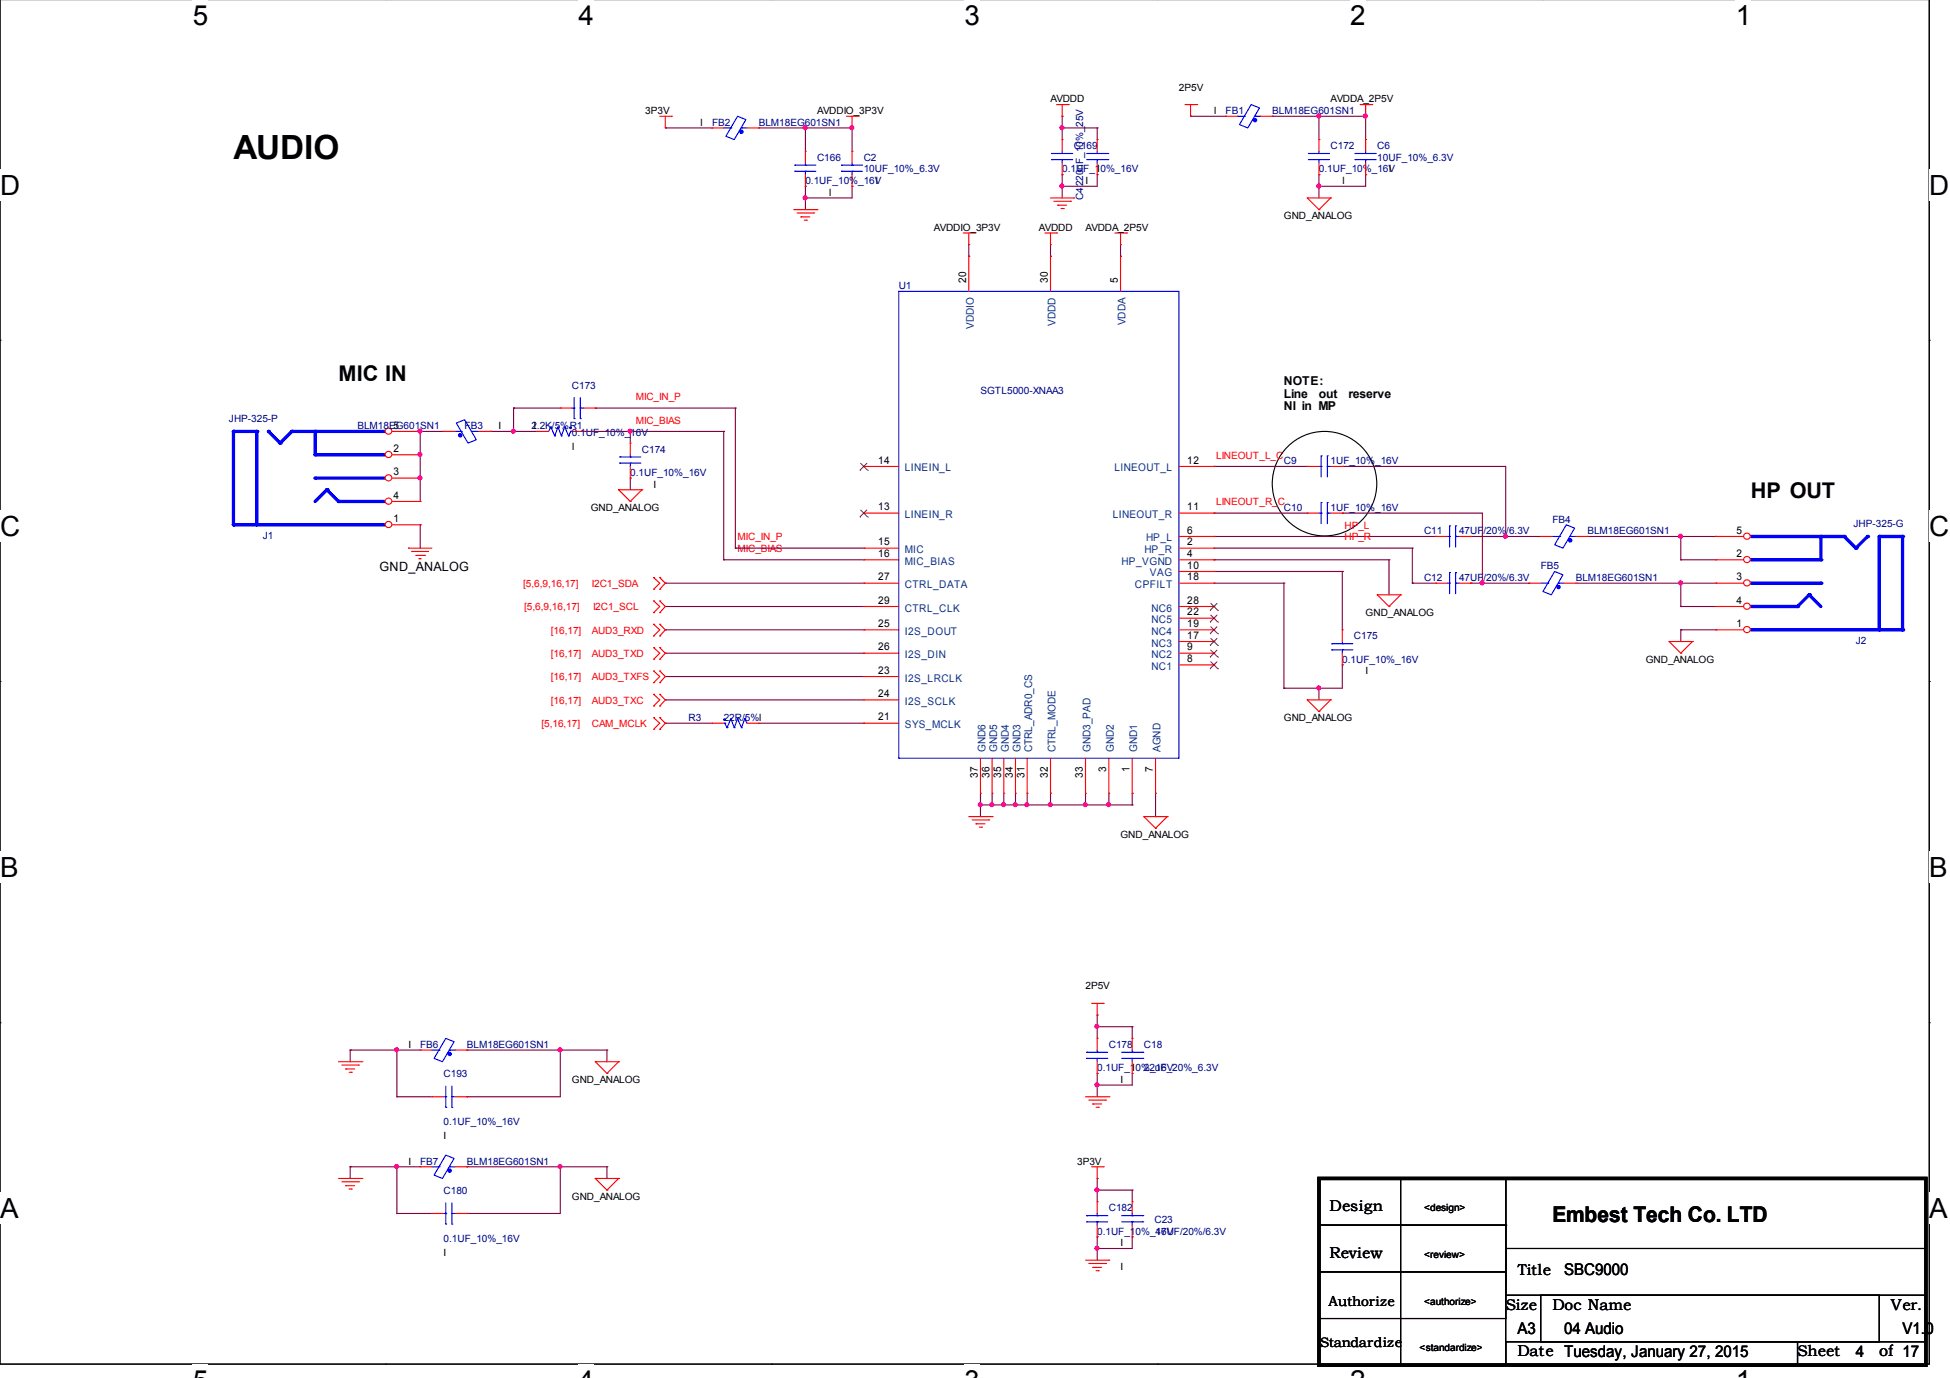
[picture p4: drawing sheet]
<svg xmlns="http://www.w3.org/2000/svg" width="297mm" height="210mm" viewBox="0 0 297 210" stroke-linecap="round" stroke-linejoin="round" font-family="sans-serif">
<path d="M0 -.1v207.9h293.9v-207.9" fill="none" stroke="#000" stroke-width=".17"/>
<g fill="#fff">
<path d="M29.4 -.1h2.3v4.8h-2.3z"/>
<path d="M29.4 207.8h2.3v2.2h-2.3z"/>
</g>
<path d="M58.8 207.8h.1" fill="none" stroke="#000" stroke-width=".17"/>
<g fill="#fff">
<path d="M88.1 -.1h2.3v4.8h-2.3z"/>
<path d="M88.1 207.8h2.3v2.2h-2.3z"/>
</g>
<path d="M117.5 207.8h.1" fill="none" stroke="#000" stroke-width=".17"/>
<g fill="#fff">
<path d="M146.9 -.1h2.3v4.8h-2.3z"/>
<path d="M146.9 207.8h2.3v2.2h-2.3z"/>
</g>
<path d="M176.3 207.8h.1" fill="none" stroke="#000" stroke-width=".17"/>
<g fill="#fff">
<path d="M205.7 -.1h2.2v4.8h-2.2z"/>
<path d="M205.7 207.8h2.2v2.2h-2.2z"/>
</g>
<path d="M235 207.8h.1" fill="none" stroke="#000" stroke-width=".17"/>
<g fill="#fff">
<path d="M264.4 -.1h2.3v4.8h-2.3z"/>
<path d="M264.4 207.8h2.3v2.2h-2.3z"/>
<path d="M0 25.8h3v4.8h-3z"/>
<path d="M293.9 25.8h2.9v4.8h-2.9z"/>
<path d="M0 77.7h3v4.8h-3z"/>
<path d="M293.9 77.7h2.9v4.8h-2.9z"/>
</g>
<path d="M0 51.8h.1M293.9 51.8h.1" fill="none" stroke="#000" stroke-width=".17"/>
<g fill="#fff">
<path d="M0 129.7h2.7v4.8h-2.7z"/>
<path d="M293.9 129.7h2.7v4.8h-2.7z"/>
</g>
<path d="M0 103.8h.1M293.9 103.8h.1" fill="none" stroke="#000" stroke-width=".17"/>
<g fill="#fff">
<path d="M0 181.7h2.7v4.8h-2.7z"/>
<path d="M293.9 181.7h2.7v4.8h-2.7z"/>
</g>
<g fill="none" stroke="#000" stroke-width=".17">
<path d="M0 155.8h.1M293.9 155.8h.1M200.9 179.5h28.5v7.1h-28.5zM213.4 179.5h16v28.5h-16zM200.9 186.6h28.5v7.1h-28.5zM200.9 193.7h28.5v7.1h-28.5zM229.4 190.2h64v7.1h-64zM229.4 186.6h.1M229.4 186.6v8.9M234.7 197.3h51.6v7.1h-51.6zM229.4 204.4h44.4v3.6h-44.4zM273.8 204.4h19.6v3.6h-19.6z"/>
<circle cx="201.8" cy="73.7" r="8"/>
</g>
<g fill="none" stroke="#800040" stroke-width=".17">
<path d="M101.3 19.5h.1M101.3 19.5h7.2M115.6 19.5h.1M115.6 19.5h14.2M122.7 19.5h.1M122.7 19.5v3.5M129.8 19.5h.1M129.8 19.5v3.5M161.8 19.5h.1M161.8 17.7h.1M161.8 17.7v3.6M161.8 19.5h5.3"/>
<path d="M167.1 19.5h.1M167.1 19.5v1.8M181.4 17.7h.1M181.4 17.7h5.3M193.8 17.7h.1M193.8 17.7h14.2M200.9 17.7h.1M200.9 17.7v3.6M208 17.7h.1M208 17.7v3.6M122.7 28.4h.1M122.7 30.2h.1"/>
<path d="M122.7 28.4v3.5M129.8 28.4h.1M129.8 28.4v1.8h-7.1M147.6 39h.1M147.6 37.3v1.7M160 39h.1M160 37.3v1.7M161.8 28.4h.1M161.8 26.6h.1M161.8 26.6v3.6M167.1 26.6h.1M167.1 26.6v1.8h-5.3"/>
<path d="M170.7 39h.1M170.7 37.3v1.7M200.9 26.6h.1M200.9 28.4h.1M200.9 26.6v3.6M208 26.6h.1M208 26.6v1.8h-7.1M64 79.9h.1M64 65.7h.1M64 72.8h.1M64 69.3h.1M64 65.7h3.6"/>
<path d="M64 65.7v10.7M64 79.9v3.6M74.7 65.7h.1M74.7 65.7h7.1M78.2 65.7h.1M78.2 62.2h.1M78.2 62.2h7.1M78.2 62.2v3.5M88.9 65.7h.1M88.9 65.7h21.3M90.7 62.2h.1M90.7 62.2h21.3"/>
<path d="M96 65.7h.1M96 72.8h.1M96 65.7v1.8M96 72.8v1.8M110.2 65.7h.1M110.2 65.7v19.6M112 62.2h.1M112 62.2v21.3M184.9 71h.1M184.9 78.2h.1M184.9 71h14.2M184.9 78.2h14.2"/>
<path d="M204.5 71h.1M204.5 78.2h.1M204.5 71h24.9v10.7M204.5 78.2h21.3v10.6M101.3 99.5h.1M101.3 92.4h.1M101.3 88.8h.1M101.3 95.9h.1M101.3 92.4h30.3M101.3 95.9h30.3M101.3 88.8h30.3M101.3 99.5h30.3"/>
<path d="M110.2 85.3h.1M110.2 85.3h21.4M112 83.5h.1M112 83.5h19.6M184.9 81.7h.1M184.9 85.3h.1M184.9 81.7h33.8M184.9 85.3h26.7M184.9 88.8h10.7M184.9 83.5h30.2M184.9 87.1h19.6M195.6 88.8h.1"/>
<path d="M195.6 88.8v16M204.5 87.1h.1M204.5 87.1v8.8M211.6 85.3h.1M211.6 85.3v5.3M215.1 83.5h.1M215.1 88.8h.1M215.1 88.8h3.6M215.1 83.5v5.3M224 81.7h.1M224 88.8h.1M224 81.7h10.7"/>
<path d="M224 88.8h8.9M225.8 88.8h.1M229.4 81.7h.1M240 88.8h21.4M241.8 81.7h19.6M256 81.7h.1M256 85.3h.1M256 92.4h.1M256 88.8h.1M256 95.9h.1M256 85.3h5.4M256 81.7v3.6"/>
<path d="M256 88.8v3.6M256 95.9v1.8M256 92.4h5.4M256 95.9h5.4M261.4 81.7h.1M101.3 110.2h.1M101.3 103.1h.1M101.3 106.6h.1M101.3 110.2h7.2M101.3 103.1h30.3M101.3 106.6h30.3M115.6 110.2h16"/>
<path d="M131.6 110.2h.1M195.6 104.8h.1M200.9 104.8h.1M200.9 104.8v1.8M204.5 101.3h.1M204.5 101.3v3.5h-8.9M149.4 122.6h.1M149.4 124.4h.1M149.4 122.6h23.1M149.4 120.8v3.6M151.1 122.6h.1M151.1 120.8v1.8"/>
<path d="M152.9 122.6h.1M152.9 120.8v1.8M154.7 122.6h.1M154.7 120.8v1.8M156.5 122.6h.1M156.5 120.8v1.8M160 122.6h.1M160 120.8h.1M160 120.8v1.8M165.4 122.6h.1M165.4 120.8v1.8M168.9 122.6h.1"/>
<path d="M168.9 120.8v1.8M172.5 120.8h.1M172.5 122.6h.1M172.5 120.8v1.8M176 124.4h.1M176 120.8v3.6M53.3 159.9h.1M53.3 159.9h10.7M53.3 159.9v1.8M60.5 159.9h.1M60.5 159.9v7.2M71.1 159.9h.1"/>
<path d="M71.1 159.9h21.4M85.3 159.9h.1M85.3 159.9v7.2h-14.2M92.5 159.9h.1M92.5 159.9v1.8M167.1 154.6h.1M167.1 156.4h.1M167.1 154.6v3.6M167.1 156.4h5.4M172.5 156.4h.1M172.5 156.4v1.8M53.3 177.7h.1"/>
<path d="M53.3 177.7h10.7M53.3 177.7v1.8M60.5 167.1h.1M60.5 177.7h.1M60.5 167.1h5.3M60.5 177.7v7.1M71.1 167.1h.1M71.1 177.7h.1M71.1 177.7h21.4M85.3 177.7h.1M85.3 177.7v7.1h-14.2M92.5 177.7h.1"/>
<path d="M92.5 177.7v1.8M167.1 163.5h.1M167.1 165.3h.1M167.1 179.5h.1M167.1 163.5v3.6M167.1 179.5v3.6M172.5 163.5h.1M172.5 163.5v1.8h-5.4M60.5 184.8h.1M60.5 184.8h5.3M71.1 184.8h.1M167.1 188.4h.1"/>
<path d="M167.1 190.2h.1M167.1 181.3h.1M167.1 188.4v3.6M167.1 181.3h5.4M172.5 188.4h.1M172.5 181.3h.1M172.5 181.3v1.8M172.5 188.4v1.8h-5.4"/>
</g>
<g fill="#f0f" stroke="#f0f" stroke-width=".17">
<circle cx="229.3" cy="81.7" r=".3"/>
<circle cx="167.1" cy="165.2" r=".3"/>
<circle cx="167.1" cy="156.4" r=".3"/>
<circle cx="167.1" cy="190.1" r=".3"/>
<circle cx="167.1" cy="181.2" r=".3"/>
<circle cx="154.6" cy="122.6" r=".3"/>
<circle cx="156.4" cy="122.6" r=".3"/>
<circle cx="64" cy="65.7" r=".3"/>
<circle cx="256" cy="81.7" r=".3"/>
<circle cx="160" cy="122.6" r=".3"/>
<circle cx="165.3" cy="122.6" r=".3"/>
<circle cx="168.9" cy="122.6" r=".3"/>
<circle cx="60.4" cy="159.9" r=".3"/>
<circle cx="129.8" cy="19.4" r=".3"/>
<circle cx="122.6" cy="19.4" r=".3"/>
<circle cx="122.6" cy="30.1" r=".3"/>
<circle cx="256" cy="88.8" r=".3"/>
<circle cx="85.3" cy="159.9" r=".3"/>
<circle cx="60.4" cy="177.7" r=".3"/>
<circle cx="85.3" cy="177.7" r=".3"/>
<circle cx="208" cy="17.7" r=".3"/>
<circle cx="200.9" cy="17.7" r=".3"/>
<circle cx="161.8" cy="19.4" r=".3"/>
<circle cx="161.8" cy="28.3" r=".3"/>
<circle cx="149.3" cy="122.6" r=".3"/>
<circle cx="151.1" cy="122.6" r=".3"/>
<circle cx="78.2" cy="65.7" r=".3"/>
<circle cx="96" cy="65.7" r=".3"/>
<circle cx="225.8" cy="88.8" r=".3"/>
<circle cx="200.9" cy="28.3" r=".3"/>
<circle cx="200.9" cy="104.8" r=".3"/>
<circle cx="64" cy="72.8" r=".3"/>
<circle cx="64" cy="69.2" r=".3"/>
<circle cx="152.9" cy="122.6" r=".3"/>
</g>
<g fill="none" stroke="#f00" stroke-width=".17">
<path d="M100.5 17.7h1.8M101.3 19.5h.1M101.3 17.7v1.8M102.3 17.7h.1M128.9 17.7h1.8M129.8 19.5h.1M129.8 17.7v1.8M130.7 17.7h.1M161 15.9h1.7M161.8 17.7h.1M161.8 15.9v1.8M162.7 15.9h.1"/>
<path d="M180.5 15.9h1.8M181.4 17.7h.1M181.4 15.9v1.8M182.3 15.9h.1M186.7 17.7h.1M186.7 17.7h1.8M192 17.7h1.8M193.8 17.7h.1M207.2 15.9h1.8M208 17.7h.1M208 15.9v1.8M209 15.9h.1"/>
<path d="M120.9 31.9h3.6M121.4 32.4h2.6M122 33h.1M122 33h1.4M122.5 33.5h.4M122.9 33.5h.1M124 32.4h.1M124.5 31.9h.1M146.7 35.5h1.8M147.6 37.3h.1M147.6 35.5v1.8M148.5 35.5h.1"/>
<path d="M159.2 35.5h1.8M160 37.3h.1M160 30.2h3.6M160 35.5v1.8M160.5 30.7h2.6M161 35.5h.1M161.1 31.3h.1M161.1 31.3h1.4M161.6 31.8h.4M161.8 21.3h.1M161.8 26.6h.1M161.8 21.3v1.7"/>
<path d="M161.8 24.8v1.8M162 31.8h.1M163.1 30.7h.1M163.6 30.2h.1M169.8 35.5h1.8M170.7 37.3h.1M170.7 35.5v1.8M171.6 35.5h.1M199.1 30.2h.1M199.1 30.2h3.6M199.1 30.2l1.8 1.7M200.9 31.9h.1"/>
<path d="M202.7 30.2h.1M202.7 30.2l-1.8 1.7M81.8 65.7h.1M81.8 65.7h1.8M87.1 65.7h1.8M88.9 65.7h.1M94.2 74.6h.1M94.2 74.6h3.6M94.2 74.6l1.8 1.8M96 76.4h.1M97.8 74.6h.1M97.8 74.6l-1.8 1.8"/>
<path d="M62.2 83.5h.1M62.2 83.5h3.6M62.7 84h.1M62.7 84h2.6M63.3 84.6h1.4M63.8 85.1h.1M63.8 85.1h.4M64.7 84.6h.1M99.6 98.7h.1M99.6 96.9h.1M99.6 95.1h.1M99.6 93.3h.1"/>
<path d="M99.6 91.5h.1M99.6 89.8h.1M99.6 88h.1M99.6 98.7l.9 .8-.9 .9M99.6 95.1l.9 .8-.9 1M99.6 91.5l.9 .9-.9 .9M99.6 88l.9 .8-.9 1M100.5 98.7h.1M100.5 95.1h.1M100.5 96.9h.1M100.5 91.5h.1M100.5 93.3h.1"/>
<path d="M100.5 88h.1M100.5 89.8h.1M100.5 98.7l.8 .8-.8 .9M100.5 95.1l.8 .8-.8 1M100.5 91.5l.8 .9-.8 .9M100.5 88l.8 .8-.8 1M209.8 90.6h.1M209.8 90.6h3.6M209.8 90.6l1.8 1.8M211.6 92.4h.1M213.4 90.6h.1M213.4 90.6l-1.8 1.8"/>
<path d="M232.9 88.8h.1M232.9 88.8h1.8M238.3 88.8h1.7M240 88.8h.1M254.3 97.7h.1M254.3 97.7h3.5M254.3 97.7l1.7 1.8M256 99.5h.1M257.8 97.7h.1M257.8 97.7l-1.8 1.8M99.6 111.1h.1M99.6 109.3h.1"/>
<path d="M99.6 107.5h.1M99.6 105.8h.1M99.6 100.4h.1M99.6 104h.1M99.6 102.2h.1M99.6 109.3l.9 .9-.9 .9M99.6 105.8l.9 .8-.9 .9M99.6 102.2l.9 .9-.9 .9M100.5 109.3h.1M100.5 111.1h.1M100.5 105.8h.1M100.5 107.5h.1"/>
<path d="M100.5 100.4h.1M100.5 102.2h.1M100.5 104h.1M100.5 109.3l.8 .9-.8 .9M100.5 105.8l.8 .8-.8 .9M100.5 102.2l.8 .9-.8 .9M108.5 110.2h.1M108.5 110.2h1.7M113.8 110.2h1.8M115.6 110.2h.1M199.1 106.6h.1M199.1 106.6h3.6"/>
<path d="M199.1 106.6l1.8 1.8M200.9 108.4h.1M202.7 106.6h.1M202.7 106.6l-1.8 1.8M147.6 124.4h3.5M148.1 124.9h2.5M148.7 125.5h.1M148.7 125.5h1.3M149.2 126h.3M149.5 126h.1M150.6 124.9h.1M151.1 124.4h.1"/>
<path d="M174.2 124.4h.1M174.2 124.4h3.6M174.2 124.4l1.8 1.8M176 126.2h.1M177.8 124.4h.1M177.8 124.4l-1.8 1.8M166.3 152.8h1.8M167.1 154.6h.1M167.1 158.2h.1M167.1 152.8v1.8M167.1 158.2v1.7M168.1 152.8h.1"/>
<path d="M51.6 161.7h3.5M51.6 179.5h3.5M52.1 162.2h2.5M52.7 162.8h.1M52.7 162.8h1.3M53.2 163.3h.3M53.5 163.3h.1M54.6 162.2h.1M55.1 161.7h.1M55.1 179.5h.1M90.7 161.7h.1M90.7 179.5h.1"/>
<path d="M90.7 161.7h3.5M90.7 161.7l1.8 1.8M90.7 179.5h3.5M90.7 179.5l1.8 1.8M92.5 163.5h.1M94.2 161.7h.1M94.2 179.5h.1M94.2 161.7l-1.7 1.8M94.2 179.5l-1.7 1.8M165.4 167.1h3.5M165.9 167.6h2.5M166.3 177.7h1.8"/>
<path d="M166.5 168.2h.1M166.5 168.2h1.3M167 168.7h.3M167.1 179.5h.1M167.1 163.5h.1M167.1 161.7v1.8M167.1 177.7v1.8M167.3 168.7h.1M168.1 177.7h.1M168.4 167.6h.1M168.9 167.1h.1M52.1 180h2.5"/>
<path d="M52.7 180.6h.1M52.7 180.6h1.3M53.2 181.1h.3M53.5 181.1h.1M54.6 180h.1M65.8 184.8h.1M65.8 184.8h1.8M69.3 184.8h1.8M71.1 184.8h.1M92.5 181.3h.1M165.4 192h3.5M165.9 192.5h2.5"/>
<path d="M166.5 193.1h.1M166.5 193.1h1.3M167 193.6h.3M167.3 193.6h.1M168.4 192.5h.1M168.9 192h.1M172.5 183.1h.1M172.5 188.4h.1M172.5 183.1v1.7M172.5 186.6v1.8"/>
</g>
<path d="M200.9 179.5h92.5v28.5h-92.5z" fill="none" stroke="#000" stroke-width=".51"/>
<g fill="none" stroke="#00f" stroke-width=".17">
<path d="M188.5 17.7h1.1M189.6 17.7h.1M190.6 15.9l1.3 .5-1.8 3.1-1.3-.5zM191.2 17.7h.1M191.2 17.7h.8M160.2 24.3h.1M160.2 23.4h.1M160.2 24.3h3.2M160.2 23.4h3.2M161.8 23.4h.1M161.8 24.3h.1M161.8 23v.4"/>
<path d="M161.8 24.3v.5M83.9 65h.1M83.9 65l-.3 .7M83.9 65l.6 1.4M84.5 66.4h.1M85 65h.1M85 65l-.5 1.4M85 65l.5 1.4M85.5 66.4h.1M86 65h.1M86 65l-.5 1.4M86 65l.6 1.4"/>
<path d="M86.6 66.4h.1M87 65.7h.1M87 65.7l-.4 .7M234.7 88.8h1.1M235.8 88.8h.1M236.8 87.1l1.3 .5-1.8 3-1.3-.5zM237.4 88.8h.1M237.4 88.8h.9M110.2 110.2h.2M110.4 110.2h.1M110.4 110.2l.3 .6M110.7 110.8h.1"/>
<path d="M111.3 109.5h.1M111.3 109.5l.5 1.3M111.3 109.5l-.6 1.3M111.8 110.8h.1M112.4 109.5h.1M112.4 109.5l.5 1.3M112.4 109.5l-.6 1.3M112.9 110.8h.1M113.5 109.5h.1M113.5 109.5l.3 .7M113.5 109.5l-.6 1.3M167.1 159.9v.4"/>
<path d="M165.5 161.2h.1M165.5 160.3h.1M165.5 161.2h3.2M165.5 160.3h3.2M167.1 160.3h.1M167.1 161.2h.1M167.1 161.2v.5M67.6 184.8h.3M67.9 184.8h.1M67.9 186.5h.1M67.9 183.2v3.3M68.8 186.5h.1"/>
<path d="M68.8 184.8h.1M68.8 184.8h.5M68.8 183.2v3.3M170.9 186.1h3.2M170.9 185.2h3.2M172.5 185.2h.1M172.5 186.1h.1M172.5 184.8v.4M172.5 186.1v.5M174.1 186.1h.1M174.1 185.2h.1"/>
</g>
<g fill="#00f" stroke="#00f" stroke-width=".17">
<circle cx="86.9" cy="65.2" r=".13"/>
<circle cx="191.2" cy="18.3" r=".25"/>
<circle cx="237.4" cy="89.4" r=".25"/>
<circle cx="110.4" cy="109.6" r=".13"/>
</g>
<path d="M266.7 95.9h19.6" fill="none" stroke="#00f" stroke-width=".51"/>
<circle cx="286.3" cy="95.9" r=".25" fill="#00f"/>
<path d="M266.7 92.4h7.1" fill="none" stroke="#00f" stroke-width=".51"/>
<circle cx="273.8" cy="92.4" r=".25" fill="#00f"/>
<path d="M275.6 90.6l-1.8 1.8" fill="none" stroke="#00f" stroke-width=".51"/>
<circle cx="275.6" cy="90.6" r=".25" fill="#00f"/>
<path d="M275.6 90.6l1.8 1.8" fill="none" stroke="#00f" stroke-width=".51"/>
<circle cx="275.6" cy="90.6" r=".25" fill="#00f"/>
<path d="M266.7 88.8h10.7" fill="none" stroke="#00f" stroke-width=".51"/>
<circle cx="277.4" cy="88.8" r=".25" fill="#00f"/>
<path d="M266.7 85.3h10.7" fill="none" stroke="#00f" stroke-width=".51"/>
<circle cx="277.4" cy="85.3" r=".25" fill="#00f"/>
<path d="M277.4 81.7v3.6" fill="none" stroke="#00f" stroke-width=".51"/>
<circle cx="277.4" cy="81.7" r=".25" fill="#00f"/>
<path d="M266.7 81.7h14.2" fill="none" stroke="#00f" stroke-width=".51"/>
<circle cx="280.9" cy="81.7" r=".25" fill="#00f"/>
<path d="M280.9 81.7l1.8 1.8" fill="none" stroke="#00f" stroke-width=".51"/>
<circle cx="282.7" cy="83.5" r=".25" fill="#00f"/>
<path d="M284.5 81.7l-1.8 1.8" fill="none" stroke="#00f" stroke-width=".51"/>
<circle cx="284.5" cy="81.7" r=".25" fill="#00f"/>
<path d="M286.3 81.7v14.2" fill="none" stroke="#00f" stroke-width=".51"/>
<circle cx="286.3" cy="81.7" r=".25" fill="#00f"/>
<path d="M286.3 95.9h3.5" fill="none" stroke="#00f" stroke-width=".51"/>
<circle cx="289.8" cy="95.9" r=".25" fill="#00f"/>
<path d="M289.8 81.7v14.2" fill="none" stroke="#00f" stroke-width=".51"/>
<circle cx="289.8" cy="95.9" r=".25" fill="#00f"/>
<path d="M286.3 81.7h3.5" fill="none" stroke="#00f" stroke-width=".51"/>
<circle cx="289.8" cy="81.7" r=".25" fill="#00f"/>
<circle cx="266.1" cy="95.9" r=".49" fill="#fff" stroke="#f00" stroke-width=".17"/>
<path d="M261.4 95.9h.1M261.4 95.9h4.2" fill="none" stroke="#f00" stroke-width=".17"/>
<circle cx="266.1" cy="92.3" r=".49" fill="#fff" stroke="#f00" stroke-width=".17"/>
<path d="M261.4 92.4h.1M261.4 92.4h4.2" fill="none" stroke="#f00" stroke-width=".17"/>
<circle cx="266.1" cy="88.8" r=".49" fill="#fff" stroke="#f00" stroke-width=".17"/>
<path d="M261.4 88.8h.1M261.4 88.8h4.2" fill="none" stroke="#f00" stroke-width=".17"/>
<circle cx="266.1" cy="85.2" r=".49" fill="#fff" stroke="#f00" stroke-width=".17"/>
<path d="M261.4 85.3h.1M261.4 85.3h4.2" fill="none" stroke="#f00" stroke-width=".17"/>
<circle cx="266.1" cy="81.7" r=".49" fill="#fff" stroke="#f00" stroke-width=".17"/>
<g fill="none" stroke="#f00" stroke-width=".17">
<path d="M108.5 19.5h.1M108.5 19.5h1.7M113.8 19.5h1.8M115.6 19.5h.1M147.6 39h.1M147.6 39v5.4M160 39h.1M160 39v5.4M167.1 21.3h.1M167.1 26.6h.1M167.1 21.3v1.7M167.1 24.8v1.8"/>
<path d="M170.7 39h.1M170.7 39v5.4M200.9 21.3h.1M200.9 26.6h.1M200.9 21.3v1.7M200.9 24.8v1.8M208 21.3h.1M208 26.6h.1M208 21.3v1.7M208 24.8v1.8M131.6 71h.1M131.6 78.2h.1"/>
<path d="M131.6 71h5.3M131.6 78.2h5.3M179.6 71h5.3M179.6 78.2h5.3M184.9 71h.1M184.9 78.2h.1M199.1 71h.1M199.1 71h1.8M202.7 71h1.8M204.5 71h.1M131.6 95.9h.1M131.6 99.5h.1"/>
<path d="M131.6 88.8h.1M131.6 92.4h.1M131.6 83.5h.1M131.6 85.3h.1M131.6 88.8h5.3M131.6 95.9h5.3M131.6 99.5h5.3M131.6 92.4h5.3M131.6 83.5h5.3M131.6 85.3h5.3M179.6 81.7h5.3M179.6 94.2h5.3"/>
<path d="M179.6 88.8h5.3M179.6 95.9h5.3M179.6 99.5h5.3M179.6 92.4h5.3M179.6 83.5h5.3M179.6 97.7h5.3M179.6 85.3h5.3M179.6 87.1h5.3M184.9 94.2h.1M184.9 88.8h.1M184.9 95.9h.1M184.9 81.7h.1"/>
<path d="M184.9 92.4h.1M184.9 83.5h.1M184.9 97.7h.1M184.9 85.3h.1M184.9 99.5h.1M184.9 87.1h.1M218.7 81.7h.1M218.7 81.7h1.8M222.2 81.7h1.8M224 81.7h.1M261.4 81.7h.1M261.4 81.7h4.2"/>
<path d="M131.6 106.6h.1M131.6 110.2h.1M131.6 103.1h.1M131.6 106.6h5.3M131.6 110.2h5.3M131.6 103.1h5.3M149.4 115.5v5.3M151.1 115.5v5.3M152.9 115.5v5.3M154.7 115.5v5.3M156.5 115.5v5.3M160 115.5v5.3"/>
<path d="M165.4 115.5v5.3M168.9 115.5v5.3M172.5 115.5v5.3M176 115.5v5.3M179.6 101.3h5.3M184.9 101.3h.1M149.4 120.8h.1M151.1 120.8h.1M152.9 120.8h.1M154.7 120.8h.1M156.5 120.8h.1M160 120.8h.1"/>
<path d="M165.4 120.8h.1M168.9 120.8h.1M172.5 120.8h.1M176 120.8h.1M172.5 158.2h.1M172.5 158.2v1.7M64 177.7h.1M64 177.7h1.8M65.8 167.1h.1M65.8 167.1h1.8M69.3 167.1h1.8M69.3 177.7h1.8"/>
<path d="M71.1 167.1h.1M71.1 177.7h.1M172.5 163.5h.1M172.5 161.7v1.8M167.1 183.1h.1M167.1 188.4h.1M167.1 183.1v1.7M167.1 186.6v1.8"/>
</g>
<g fill="none" stroke="#00f" stroke-width=".17">
<path d="M110.2 19.5h1.1M111.3 19.5h.1M112.4 17.7l1.2 .5-1.8 3.1-1.2-.5zM112.9 19.5h.1M112.9 19.5h.9M165.5 24.3h3.2M165.5 23.4h3.2M167.1 23.4h.1M167.1 24.3h.1M167.1 23v.4M167.1 24.3v.5M168.7 24.3h.1"/>
<path d="M168.7 23.4h.1M199.3 24.3h.1M199.3 23.4h.1M199.3 24.3h3.2M199.3 23.4h3.2M200.9 23.4h.1M200.9 24.3h.1M200.9 23v.4M200.9 24.3v.5M206.4 24.3h.1M206.4 23.4h.1M206.4 24.3h3.2"/>
<path d="M206.4 23.4h3.2M208 23.4h.1M208 24.3h.1M208 23v.4M208 24.3v.5M136.9 44.4h42.7v71.1h-42.7zM200.9 71h.4M201.3 71h.1M201.3 69.4h.1M201.3 69.4v3.3M202.2 69.4h.1M202.2 71h.1"/>
<path d="M202.2 71h.5M202.2 69.4v3.3M220.5 81.7h.3M220.8 81.7h.1M220.8 80.1h.1M220.8 80.1v3.2M221.7 80.1h.1M221.7 81.7h.1M221.7 81.7h.5M221.7 80.1v3.2M172.5 159.9v.4M65.8 177.7h1.1"/>
<path d="M66.9 177.7h.1M67.6 167.1h.3M67.9 176l1.3 .5-1.8 3-1.3-.5zM67.9 167.1h.1M67.9 168.7h.1M67.9 165.5v3.2M68.5 177.7h.1M68.5 177.7h.8M68.8 168.7h.1M68.8 167.1h.1M68.8 167.1h.5M68.8 165.5v3.2"/>
<path d="M170.9 161.2h3.2M170.9 160.3h3.2M172.5 160.3h.1M172.5 161.2h.1M172.5 161.2v.5M174.1 161.2h.1M174.1 160.3h.1M165.5 186.1h.1M165.5 185.2h.1M165.5 186.1h3.2M165.5 185.2h3.2M167.1 185.2h.1"/>
<path d="M167.1 186.1h.1M167.1 184.8v.4M167.1 186.1v.5"/>
</g>
<g fill="#00f" stroke="#00f" stroke-width=".17">
<circle cx="112.9" cy="20.1" r=".25"/>
<circle cx="68.5" cy="178.3" r=".25"/>
</g>
<g fill="none" stroke="#804000" stroke-width=".15">
<path d="M131 71.6h.1M131 78.8h.1M131.1 70.5l1.1 1.1M131.1 77.7l1.1 1.1M132.1 70.5l-1.1 1.1M132.1 77.7l-1.1 1.1M132.2 71.6h.1M132.2 78.8h.1M184.3 94.8h.1M184.3 96.5h.1M184.3 93h.1M184.3 98.3h.1"/>
<path d="M184.4 93.7l1.1 1.1M184.4 95.4l1.1 1.1M184.4 91.9l1.1 1.1M184.4 97.2l1.1 1.1M184.4 99l1.1 1.1M185.4 93.7l-1.1 1.1M185.4 95.4l-1.1 1.1M185.4 91.9l-1.1 1.1M185.4 97.2l-1.1 1.1M185.4 99l-1.1 1.1M185.5 94.8h.1M185.5 96.5h.1"/>
<path d="M185.5 93h.1M185.5 98.3h.1M184.3 101.9h.1M184.3 100.1h.1M184.4 100.8l1.1 1.1M185.4 100.8l-1.1 1.1M185.5 101.9h.1M185.5 100.1h.1"/>
</g>
<path d="M39.1 79.9h19.6" fill="none" stroke="#00f" stroke-width=".51"/>
<circle cx="39.1" cy="79.9" r=".25" fill="#00f"/>
<path d="M51.6 76.4h7.1" fill="none" stroke="#00f" stroke-width=".51"/>
<circle cx="51.6" cy="76.4" r=".25" fill="#00f"/>
<path d="M49.8 74.6l1.8 1.8" fill="none" stroke="#00f" stroke-width=".51"/>
<circle cx="49.8" cy="74.6" r=".25" fill="#00f"/>
<path d="M49.8 74.6l-1.8 1.8" fill="none" stroke="#00f" stroke-width=".51"/>
<circle cx="49.8" cy="74.6" r=".25" fill="#00f"/>
<path d="M48 72.8h10.7" fill="none" stroke="#00f" stroke-width=".51"/>
<circle cx="48" cy="72.8" r=".25" fill="#00f"/>
<path d="M48 69.3h10.7" fill="none" stroke="#00f" stroke-width=".51"/>
<circle cx="48" cy="69.3" r=".25" fill="#00f"/>
<path d="M48 65.7v3.6" fill="none" stroke="#00f" stroke-width=".51"/>
<circle cx="48" cy="65.7" r=".25" fill="#00f"/>
<path d="M44.4 65.7h14.3" fill="none" stroke="#00f" stroke-width=".51"/>
<circle cx="44.4" cy="65.7" r=".25" fill="#00f"/>
<path d="M44.4 65.7l-1.7 1.8" fill="none" stroke="#00f" stroke-width=".51"/>
<circle cx="42.7" cy="67.5" r=".25" fill="#00f"/>
<path d="M40.9 65.7l1.8 1.8" fill="none" stroke="#00f" stroke-width=".51"/>
<circle cx="40.9" cy="65.7" r=".25" fill="#00f"/>
<path d="M39.1 65.7v14.2" fill="none" stroke="#00f" stroke-width=".51"/>
<circle cx="39.1" cy="65.7" r=".25" fill="#00f"/>
<path d="M35.6 79.9h3.5" fill="none" stroke="#00f" stroke-width=".51"/>
<circle cx="35.6" cy="79.9" r=".25" fill="#00f"/>
<path d="M35.6 65.7v14.2" fill="none" stroke="#00f" stroke-width=".51"/>
<circle cx="35.6" cy="79.9" r=".25" fill="#00f"/>
<path d="M35.6 65.7h3.5" fill="none" stroke="#00f" stroke-width=".51"/>
<circle cx="35.6" cy="65.7" r=".25" fill="#00f"/>
<circle cx="59.2" cy="79.9" r=".49" fill="#fff" stroke="#f00" stroke-width=".17"/>
<path d="M59.8 79.9h4.2M64 79.9h.1" fill="none" stroke="#f00" stroke-width=".17"/>
<circle cx="59.2" cy="76.3" r=".49" fill="#fff" stroke="#f00" stroke-width=".17"/>
<path d="M59.8 76.4h4.2M64 76.4h.1" fill="none" stroke="#f00" stroke-width=".17"/>
<circle cx="59.2" cy="72.8" r=".49" fill="#fff" stroke="#f00" stroke-width=".17"/>
<path d="M59.8 72.8h4.2M64 72.8h.1" fill="none" stroke="#f00" stroke-width=".17"/>
<circle cx="59.2" cy="69.2" r=".49" fill="#fff" stroke="#f00" stroke-width=".17"/>
<path d="M59.8 69.3h4.2M64 69.3h.1" fill="none" stroke="#f00" stroke-width=".17"/>
<circle cx="59.2" cy="65.7" r=".49" fill="#fff" stroke="#f00" stroke-width=".17"/>
<g fill="none" stroke="#f00" stroke-width=".17">
<path d="M122.7 23h.1M122.7 28.4h.1M122.7 23v1.8M122.7 26.6v1.8M129.8 23h.1M129.8 28.4h.1M129.8 23v1.8M129.8 26.6v1.8M59.8 65.7h4.2M64 65.7h.1M67.6 65.7h.1M67.6 65.7h1.7"/>
<path d="M72.9 65.7h1.8M74.7 65.7h.1M85.3 62.2h.1M85.3 62.2h1.8M88.9 62.2h1.8M90.7 62.2h.1M96 67.5h.1M96 72.8h.1M96 67.5v1.8M96 71v1.8M199.1 78.2h.1M199.1 78.2h1.8"/>
<path d="M202.7 78.2h1.8M204.5 78.2h.1M204.5 95.9h.1M204.5 95.9v1.8M204.5 99.5v1.8M218.7 88.8h.1M218.7 88.8h1.8M222.2 88.8h1.8M224 88.8h.1M234.7 81.7h.1M234.7 81.7h1.8M240 81.7h1.8"/>
<path d="M241.8 81.7h.1M204.5 101.3h.1M64 159.9h.1M64 159.9h1.8M69.3 159.9h1.8M71.1 159.9h.1"/>
</g>
<g fill="none" stroke="#00f" stroke-width=".17">
<path d="M121.1 26.1h.1M121.1 25.2h.1M121.1 26.1h3.2M121.1 25.2h3.2M122.7 25.2h.1M122.7 26.1h.1M122.7 24.8v.4M122.7 26.1v.5M128.2 26.1h.1M128.2 25.2h.1M128.2 26.1h3.2M128.2 25.2h3.2"/>
<path d="M129.8 25.2h.1M129.8 26.1h.1M129.8 24.8v.4M129.8 26.1v.5M69.3 65.7h1M69.5 64.4l1.3-.5 1.8 3.1-1.3 .5zM70.3 65.7h.1M71.8 65.7h.1M71.8 65.7h1.1M87.1 62.2h.4M87.5 62.2h.1M87.5 63.8h.1"/>
<path d="M87.5 60.6v3.2M88.4 63.8h.1M88.4 62.2h.1M88.4 62.2h.5M88.4 60.6v3.2M94.4 70.5h.1M94.4 69.6h.1M94.4 70.5h3.2M94.4 69.6h3.2M96 69.6h.1M96 70.5h.1M96 69.3v.3"/>
<path d="M96 70.5v.5M200.9 78.2h.4M201.3 78.2h.1M201.3 76.6h.1M201.3 76.6v3.2M202.2 76.6h.1M202.2 78.2h.1M202.2 78.2h.5M202.2 76.6v3.2M238.6 79.9l1.3 .5-1.8 3.1-1.3-.5zM202.9 99h.1M202.9 98.1h.1"/>
<path d="M202.9 99h3.2M202.9 98.1h3.2M204.5 98.1h.1M204.5 99h.1M204.5 97.7v.4M204.5 99v.5M220.5 88.8h.3M220.8 88.8h.1M220.8 87.2h.1M220.8 87.2v3.2M221.7 87.2h.1M221.7 88.8h.1"/>
<path d="M221.7 88.8h.5M221.7 87.2v3.2M236.5 81.7h1.1M237.6 81.7h.1M239.2 81.7h.1M239.2 81.7h.8M65.8 159.9h1.1M66.9 159.9h.1M67.9 158.2l1.3 .5-1.8 3-1.3-.5zM68.5 159.9h.1M68.5 159.9h.8"/>
</g>
<g fill="#00f" stroke="#00f" stroke-width=".17">
<circle cx="68.5" cy="160.5" r=".25"/>
<circle cx="70.1" cy="66.3" r=".25"/>
<circle cx="239.2" cy="82.3" r=".25"/>
</g>
<g fill="#f0f" stroke="#f0f" stroke-width=".17">
<circle cx="229.3" cy="81.7" r=".3"/>
<circle cx="167.1" cy="165.2" r=".3"/>
<circle cx="167.1" cy="156.4" r=".3"/>
<circle cx="167.1" cy="190.1" r=".3"/>
<circle cx="167.1" cy="181.2" r=".3"/>
<circle cx="154.6" cy="122.6" r=".3"/>
<circle cx="156.4" cy="122.6" r=".3"/>
<circle cx="64" cy="65.7" r=".3"/>
<circle cx="256" cy="81.7" r=".3"/>
<circle cx="160" cy="122.6" r=".3"/>
<circle cx="165.3" cy="122.6" r=".3"/>
<circle cx="168.9" cy="122.6" r=".3"/>
<circle cx="60.4" cy="159.9" r=".3"/>
<circle cx="129.8" cy="19.4" r=".3"/>
<circle cx="122.6" cy="19.4" r=".3"/>
<circle cx="122.6" cy="30.1" r=".3"/>
<circle cx="256" cy="88.8" r=".3"/>
<circle cx="85.3" cy="159.9" r=".3"/>
<circle cx="60.4" cy="177.7" r=".3"/>
<circle cx="85.3" cy="177.7" r=".3"/>
<circle cx="208" cy="17.7" r=".3"/>
<circle cx="200.9" cy="17.7" r=".3"/>
<circle cx="161.8" cy="19.4" r=".3"/>
<circle cx="161.8" cy="28.3" r=".3"/>
<circle cx="149.3" cy="122.6" r=".3"/>
<circle cx="151.1" cy="122.6" r=".3"/>
<circle cx="78.2" cy="65.7" r=".3"/>
<circle cx="96" cy="65.7" r=".3"/>
<circle cx="225.8" cy="88.8" r=".3"/>
<circle cx="200.9" cy="28.3" r=".3"/>
<circle cx="200.9" cy="104.8" r=".3"/>
<circle cx="64" cy="72.8" r=".3"/>
<circle cx="64" cy="69.2" r=".3"/>
<circle cx="152.9" cy="122.6" r=".3"/>
</g>
<text font-size="5.1" x="35.6" y="24.2">AUDIO</text>
<g font-size="4.2">
<text x="29.4" y="3.8">5</text>
<text x="88.1" y="3.8">4</text>
<text x="146.9" y="3.8">3</text>
<text x="205.7" y="3.8">2</text>
<text x="264.4" y="3.8">1</text>
<text x="0" y="29.7">D</text>
<text x="293.9" y="29.7">D</text>
<text x="0" y="81.6">C</text>
<text x="293.9" y="81.6">C</text>
<text x="0" y="133.6">B</text>
<text x="293.9" y="133.6">B</text>
<text x="0" y="185.6">A</text>
<text x="293.9" y="185.6">A</text>
</g>
<g font-size="3.3">
<text x="51.6" y="58.1">MIC IN</text>
<text x="266.7" y="75.9">HP OUT</text>
<text x="236.5" y="186.1">Embest Tech Co. LTD</text>
</g>
<g font-size="2.5">
<text x="238.3" y="194.2">SBC9000</text>
<text x="231.1" y="203.1">A3</text>
<text x="238.3" y="203.1">04 Audio</text>
<text x="289.8" y="203.1">V1.0</text>
<text x="282.7" y="206.7">4</text>
<text x="286.3" y="206.6">of 17</text>
</g>
<g font-size="2.4">
<text x="202.5" y="184.4">Design</text>
<text x="202.5" y="191.7">Review</text>
<text x="231.1" y="194.2">Title</text>
<text x="229.4" y="199.5">Size</text>
<text x="236.5" y="199.5">Doc Name</text>
<text x="288" y="199.5">Ver.</text>
<text x="231.1" y="206.6">Date Tuesday, January 27, 2015</text>
<text x="273.8" y="206.6">Sheet</text>
</g>
<g font-size="2.1">
<text x="202.4" y="198.9">Authorize</text>
<text x="201.1" y="205.2">Standardize</text>
</g>
<g font-size="1.9">
<text x="195.6" y="58.6">NOTE:</text>
<text x="195.6" y="60.6">Line</text>
<text x="195.6" y="62.5">NI in MP</text>
<text x="200.9" y="60.6">out</text>
<text x="205.4" y="60.6">reserve</text>
<text x="57.8" y="87.1">GND_ANALOG</text>
</g>
<g font-size="1.6">
<text x="147.2" y="43.1" transform="rotate(-90 147.2 43.1)">20</text>
<text x="159.6" y="43.1" transform="rotate(-90 159.6 43.1)">30</text>
<text x="170.3" y="43.1" transform="rotate(-90 170.3 43.1)">5</text>
<text x="59.9" y="65.3">5</text>
<text x="59.9" y="68.8">2</text>
<text x="133.8" y="70.6">14</text>
<text x="180.8" y="70.6">12</text>
<text x="59.9" y="76">4</text>
<text x="59.9" y="72.4">3</text>
<text x="133.8" y="77.7">13</text>
<text x="180.8" y="77.7">11</text>
<text x="59.9" y="79.5">1</text>
<text x="133.8" y="83.1">15</text>
<text x="180.8" y="81.3">6</text>
<text x="180.8" y="83.1">2</text>
<text x="264.5" y="81.3">5</text>
<text x="133.8" y="88.4">27</text>
<text x="133.8" y="84.9">16</text>
<text x="180.8" y="88.4">18</text>
<text x="180.8" y="84.9">4</text>
<text x="180.8" y="86.6">10</text>
<text x="264.5" y="88.4">3</text>
<text x="264.5" y="84.9">2</text>
<text x="133.8" y="95.5">25</text>
<text x="133.8" y="92">29</text>
<text x="180.8" y="93.7">22</text>
<text x="180.8" y="95.5">19</text>
<text x="180.8" y="92">28</text>
<text x="264.5" y="95.5">1</text>
<text x="264.5" y="92">4</text>
<text x="133.8" y="99.1">26</text>
<text x="180.8" y="100.9">8</text>
<text x="180.8" y="97.3">17</text>
<text x="180.8" y="99.1">9</text>
<text x="133.8" y="106.2">24</text>
<text x="133.8" y="102.6">23</text>
<text x="133.8" y="109.7">21</text>
<text x="148.9" y="118.5" transform="rotate(-90 148.9 118.5)">37</text>
<text x="150.7" y="118.5" transform="rotate(-90 150.7 118.5)">36</text>
<text x="152.5" y="118.5" transform="rotate(-90 152.5 118.5)">35</text>
<text x="154.3" y="118.5" transform="rotate(-90 154.3 118.5)">34</text>
<text x="156" y="118.5" transform="rotate(-90 156 118.5)">31</text>
<text x="159.6" y="118.5" transform="rotate(-90 159.6 118.5)">32</text>
<text x="164.9" y="118.5" transform="rotate(-90 164.9 118.5)">33</text>
<text x="168.5" y="117.6" transform="rotate(-90 168.5 117.6)">3</text>
<text x="172" y="117.6" transform="rotate(-90 172 117.6)">1</text>
<text x="175.6" y="117.6" transform="rotate(-90 175.6 117.6)">7</text>
</g>
<g font-size="1.6" fill="#004080">
<text x="148.3" y="50.1" transform="rotate(-90 148.3 50.1)">VDDIO</text>
<text x="160.8" y="49.6" transform="rotate(-90 160.8 49.6)">VDDD</text>
<text x="171.4" y="49.5" transform="rotate(-90 171.4 49.5)">VDDA</text>
<text x="137.8" y="71.8">LINEIN_L</text>
<text x="169.8" y="71.8">LINEOUT_L</text>
<text x="137.8" y="78.9">LINEIN_R</text>
<text x="169.5" y="78.9">LINEOUT_R</text>
<text x="174.6" y="82.5">HP_L</text>
<text x="137.8" y="89.6">CTRL_DATA</text>
<text x="137.8" y="84.3">MIC</text>
<text x="137.8" y="86">MIC_BIAS</text>
<text x="170.9" y="86">HP_VGND</text>
<text x="172.9" y="89.6">CPFILT</text>
<text x="174.3" y="84.3">HP_R</text>
<text x="175.2" y="87.8">VAG</text>
<text x="137.8" y="93.1">CTRL_CLK</text>
<text x="175.4" y="94.9">NC5</text>
<text x="175.4" y="93.1">NC6</text>
<text x="137.8" y="96.7">I2S_DOUT</text>
<text x="137.8" y="100.3">I2S_DIN</text>
<text x="175.4" y="96.7">NC4</text>
<text x="175.4" y="98.5">NC3</text>
<text x="175.4" y="100.3">NC2</text>
<text x="137.8" y="107.4">I2S_SCLK</text>
<text x="137.8" y="103.8">I2S_LRCLK</text>
<text x="175.4" y="102">NC1</text>
<text x="137.8" y="110.9">SYS_MCLK</text>
<text x="150.1" y="114.6" transform="rotate(-90 150.1 114.6)">GND6</text>
<text x="151.9" y="114.6" transform="rotate(-90 151.9 114.6)">GND5</text>
<text x="153.7" y="114.6" transform="rotate(-90 153.7 114.6)">GND4</text>
<text x="155.4" y="114.6" transform="rotate(-90 155.4 114.6)">GND3</text>
<text x="157.2" y="114.6" transform="rotate(-90 157.2 114.6)">CTRL_ADR0_CS</text>
<text x="160.8" y="114.6" transform="rotate(-90 160.8 114.6)">CTRL_MODE</text>
<text x="166.1" y="114.6" transform="rotate(-90 166.1 114.6)">GND3_PAD</text>
<text x="169.7" y="114.6" transform="rotate(-90 169.7 114.6)">GND2</text>
<text x="173.2" y="114.6" transform="rotate(-90 173.2 114.6)">GND1</text>
<text x="176.8" y="114.6" transform="rotate(-90 176.8 114.6)">AGND</text>
</g>
<g font-size="1.5">
<text x="98.3" y="17.4">3P3V</text>
<text x="124.5" y="17.4">AVDDIO_3P3V</text>
<text x="160" y="15.6">AVDDD</text>
<text x="179.6" y="13.8">2P5V</text>
<text x="184.9" y="17.4">I</text>
<text x="202.7" y="15.6">AVDDA_2P5V</text>
<text x="106.7" y="19.1">I</text>
<text x="126.2" y="29.8">I</text>
<text x="133.3" y="28">I</text>
<text x="165.4" y="28">I</text>
<text x="167.1" y="26.3">I</text>
<text x="204.5" y="28">I</text>
<text x="211.6" y="26.3">I</text>
<text x="142.2" y="35.2">AVDDIO_3P3V</text>
<text x="158.2" y="35.2">AVDDD</text>
<text x="165.4" y="35.2">AVDDA_2P5V</text>
<text x="195.6" y="33.4">GND_ANALOG</text>
<text x="75.9" y="65.4">I</text>
<text x="81.3" y="65.4">I</text>
<text x="87.1" y="68.6">I</text>
<text x="90" y="77.8">GND_ANALOG</text>
<text x="99.6" y="74.3">I</text>
<text x="208" y="93.8">GND_ANALOG</text>
<text x="250.7" y="100.9">GND_ANALOG</text>
<text x="208" y="102.7">I</text>
<text x="195.6" y="109.8">GND_ANALOG</text>
<text x="170.7" y="127.6">GND_ANALOG</text>
<text x="165.4" y="150.7">2P5V</text>
<text x="62.2" y="159.6">I</text>
<text x="87.1" y="164.9">GND_ANALOG</text>
<text x="170.7" y="164.9">I</text>
<text x="172.5" y="163.2">I</text>
<text x="67.6" y="173.5">I</text>
<text x="62.2" y="177.4">I</text>
<text x="164.1" y="177.4">3P3V</text>
<text x="87.1" y="182.7">GND_ANALOG</text>
<text x="216.9" y="184.5">&lt;design&gt;</text>
<text x="67.6" y="191.3">I</text>
<text x="170.7" y="189.8">I</text>
<text x="216.9" y="191.6">&lt;review&gt;</text>
<text x="170.7" y="193.4">I</text>
<text x="216.9" y="198.7">&lt;authorize&gt;</text>
<text x="216.2" y="205.8">&lt;standardize&gt;</text>
</g>
<g font-size="1.5" fill="#000080">
<text x="186.7" y="17.4">FB1</text>
<text x="193.8" y="17.4">BLM18EG601SN1</text>
<text x="108.5" y="19.1">FB2</text>
<text x="115.6" y="19.1">BLM18EG601SN1</text>
<text x="163.6" y="22.7">C169</text>
<text x="202.7" y="22.7">C172</text>
<text x="209.8" y="22.7">C6</text>
<text x="122.7" y="28">0.1UF_10%_16V</text>
<text x="124.5" y="24.5">C166</text>
<text x="131.6" y="24.5">C2</text>
<text x="131.6" y="26.3">10UF_10%_6.3V</text>
<text x="161.8" y="26.3">0.1UF_10%_16V</text>
<text x="165" y="28.4" transform="rotate(-90 165 28.4)">220nF_10%_25V</text>
<text x="200.9" y="26.3">0.1UF_10%_16V</text>
<text x="209.8" y="24.5">10UF_10%_6.3V</text>
<text x="165" y="30.5" transform="rotate(-90 165 30.5)">C4</text>
<text x="136.9" y="44">U1</text>
<text x="87.1" y="59.2">C173</text>
<text x="34.9" y="64.3">JHP-325-P</text>
<text x="54.4" y="65.4">BLM18EG601SN1</text>
<text x="70.8" y="65.4">FB3</text>
<text x="80.9" y="65.4">2.2K/5%R1</text>
<text x="149.4" y="60">SGTL5000-XNAA3</text>
<text x="87.1" y="66.5">0.1UF_10%_16V</text>
<text x="97.8" y="68.9">C174</text>
<text x="195.6" y="70.7">C9</text>
<text x="202.7" y="70.7">1UF_10%_16V</text>
<text x="96" y="72.5">0.1UF_10%_16V</text>
<text x="195.6" y="77.8">C10</text>
<text x="202.7" y="77.8">1UF_10%_16V</text>
<text x="40" y="82.1">J1</text>
<text x="216.9" y="81.4">C11</text>
<text x="222.2" y="81.4">47UF/20%/6.3V</text>
<text x="236.5" y="79.6">FB4</text>
<text x="241.8" y="81.4">BLM18EG601SN1</text>
<text x="282.4" y="80.3">JHP-325-G</text>
<text x="216.9" y="88.5">C12</text>
<text x="222.2" y="88.5">47UF/20%/6.3V</text>
<text x="234.7" y="86.7">FB5</text>
<text x="240" y="88.5">BLM18EG601SN1</text>
<text x="204.5" y="100.9">0.1UF_10%_16V</text>
<text x="206.2" y="97.4">C175</text>
<text x="282.7" y="98.1">J2</text>
<text x="104.9" y="109.8">R3</text>
<text x="110.2" y="109.8">22R/5%I</text>
<text x="64" y="159.6">FB6</text>
<text x="71.1" y="159.6">BLM18EG601SN1</text>
<text x="168.9" y="159.6">C178</text>
<text x="174.2" y="159.6">C18</text>
<text x="67.6" y="164.1">C193</text>
<text x="167.1" y="163.2">0.1UF_10%_16V</text>
<text x="174.2" y="163.2">22uF_20%_6.3V</text>
<text x="67.6" y="171.4">0.1UF_10%_16V</text>
<text x="64" y="177.4">FB7</text>
<text x="71.1" y="177.4">BLM18EG601SN1</text>
<text x="67.6" y="181.9">C180</text>
<text x="168.9" y="184.5">C182</text>
<text x="67.6" y="189.2">0.1UF_10%_16V</text>
<text x="167.1" y="188.1">0.1UF_10%_16V</text>
<text x="175.9" y="186.3">C23</text>
<text x="176" y="188.1">47UF/20%/6.3V</text>
</g>
<g font-size="1.5" fill="#f00">
<text x="96.9" y="61">MIC_IN_P</text>
<text x="96.9" y="64.5">MIC_BIAS</text>
<text x="185.3" y="69.9">LINEOUT_L_C</text>
<text x="185.3" y="77">LINEOUT_R_C</text>
<text x="112.4" y="82.3">MIC_IN_P</text>
<text x="204.8" y="80.5">HP_L</text>
<text x="204.8" y="82.3">HP_R</text>
<text x="79.7" y="89.4">[5,6,9,16,17]</text>
<text x="90.2" y="89.4">I2C1_SDA</text>
<text x="112.4" y="84.1">MIC_BIAS</text>
<text x="79.8" y="93">[5,6,9,16,17]</text>
<text x="90.3" y="93">I2C1_SCL</text>
<text x="83.9" y="100.1">[16,17]</text>
<text x="83.9" y="96.5">[16,17]</text>
<text x="90.2" y="100.1">AUD3_TXD</text>
<text x="90.2" y="96.5">AUD3_RXD</text>
<text x="83.9" y="107.2">[16,17]</text>
<text x="83.9" y="103.6">[16,17]</text>
<text x="90.2" y="107.2">AUD3_TXC</text>
<text x="90.2" y="103.6">AUD3_TXFS</text>
<text x="82.5" y="110.8">[5,16,17]</text>
<text x="90.2" y="110.8">CAM_MCLK</text>
</g>
</svg>
